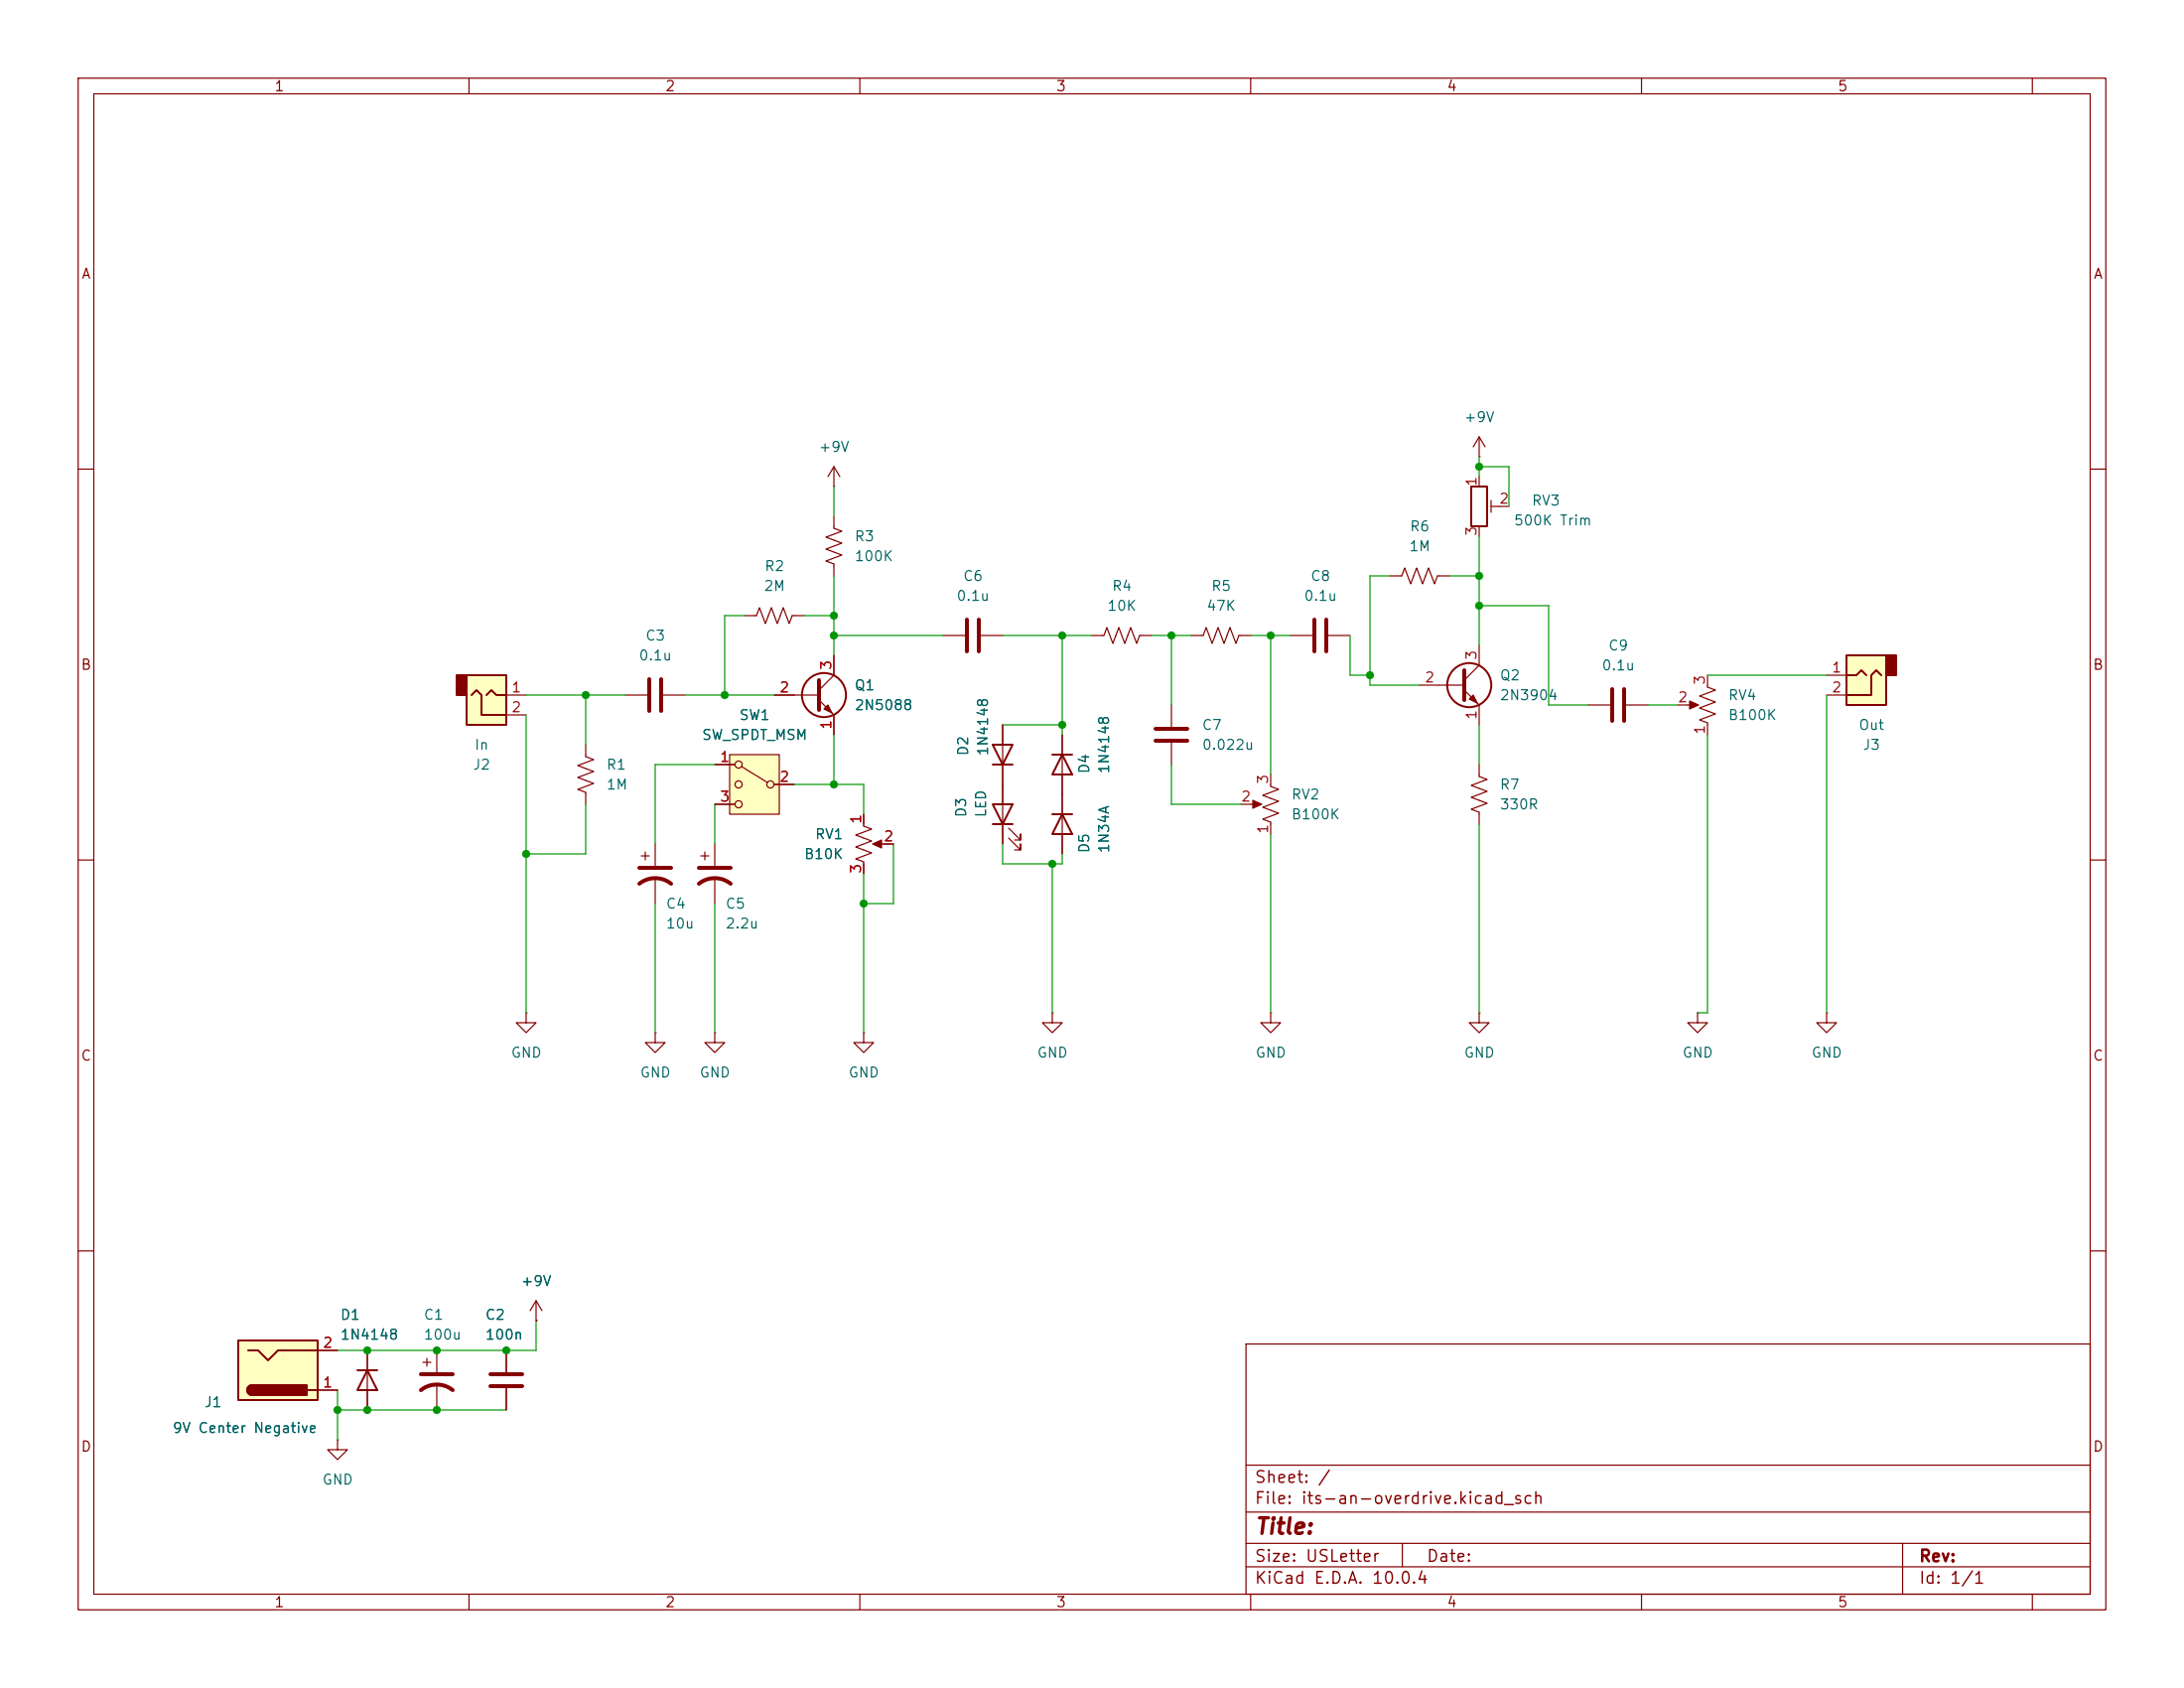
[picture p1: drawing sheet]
<svg xmlns="http://www.w3.org/2000/svg" width="279mm" height="216mm" viewBox="0 0 279 216" stroke-linecap="round" stroke-linejoin="round" font-family="sans-serif">
<g fill="none" stroke="#840000" stroke-width=".15">
<path d="M10 10h259.4v195.9h-259.4zM12 12h255.4v191.9h-255.4zM60 10v2M110 10v2M160 10v2M210 10v2M260 10v2M106.7 59.7l-.8 1.3M106.7 59.7l.7 1.3M106.7 59.7v2.5M10 60h2M106.7 62.2h.1"/>
<path d="M267.4 60h2M99.1 88.9h5.7M104.8 89.5l1.9 1.9v2.6M106.7 83.8v2.6l-1.9 1.9M120.6 81.3h2.8M125.5 81.3h2.8M135.9 94v15.2M139.7 81.3h1.5l.4-1 .8 2 .7-2 .8 2 .8-2 .7 2 .4-1h1.5M162.6 99.1v1.5l1 .4-2.1 .7 2.1 .8-2.1 .8 2.1 .7-2.1 .8 1.1 .4v1.5M214.6 90.2h2.3M218.4 86.4v1.5l1.1 .4-2.1 .7 2.1 .8-2.1 .8 2.1 .7-2.1 .8 1 .4v1.5M10 110h2"/>
<path d="M158.7 102.9h2.3M267.4 110h2M162.6 129.5v1.3h1.2l-1.2 1.3-1.3-1.3h1.3M162.6 129.5h.1M10 160h2M159.4 171.9h108v32h-108zM267.4 160h2M159.4 197.4h108M159.4 193.4h108M159.4 187.4h108M179.4 197.4v3M243.4 197.4v6.5"/>
<path d="M60 203.9v2M110 203.9v2M159.4 200.4h108M160 203.9v2M210 203.9v2M260 203.9v2"/>
</g>
<g fill="#840000" stroke="#840000" stroke-width=".15">
<path d="M160.3 102.4l1.1 .5-1.1 .5z"/>
<path d="M105.9 90.2l.5 1-1-.5z"/>
<path d="M216.2 89.7l1.1 .5-1.1 .5z"/>
</g>
<g fill="none" stroke="#840000" stroke-width=".25">
<path d="M134.6 96.5h2.6M135.9 96.5l1.3 2.6h-2.6zM134.6 104.1h2.6M135.9 104.1l1.3 2.6h-2.6z"/>
<circle cx="105.4" cy="88.9" r="2.82"/>
</g>
<path d="M123.7 79.2v4.1M125.2 79.2v4.1M104.8 87v3.8" fill="none" stroke="#840000" stroke-width=".51"/>
<path d="M236.2 83.8h5.1v6.4h-5.1z" fill="#ffffc2"/>
<path d="M241.3 83.8h1.3v2.6h-1.3z" fill="#840000" stroke="#840000" stroke-width=".25"/>
<g fill="none" stroke="#840000" stroke-width=".25">
<path d="M188.2 62.2h2v5.1h-2zM127 95.3h2.5l-1.2 2.5zM127 97.8h2.5M236.2 83.8h5.1v6.4h-5.1zM236.2 86.4h1.3l.6-.7 .7 .7M240.7 86.4l-.7-.7-.6 .7v2.5h-3.2M127 102.9h2.5l-1.2 2.5zM127 105.4h2.5"/>
<circle cx="188" cy="87.6" r="2.82"/>
</g>
<g fill="none" stroke="#840000" stroke-width=".15">
<path d="M189.2 58.4h.1M189.2 55.9l-.7 1.3M189.2 55.9l.8 1.3M189.2 55.9v2.5M95.2 78.7h1.6l.4-1 .7 2.1 .8-2.1 .7 2.1 .8-2.1 .8 2.1 .3-1.1h1.6M106.7 66v1.6l1 .3-2 .8 2 .8-2 .7 2 .8-2 .8 1 .3v1.6M177.8 73.7h1.5l.4-1.1 .8 2.1 .7-2.1 .8 2.1 .8-2.1 .7 2.1 .4-1h1.5M189.2 61v1.2M189.2 67.3v1.3M190.8 64v1.5M190.8 64.8h2.2M128.3 92.7v15.3"/>
<path d="M149.9 90.2v2.8M149.9 95v2.8M152.4 81.3h1.5l.4-1 .8 2 .7-2 .8 2 .8-2 .7 2 .4-1h1.5M165.1 81.3h2.8M169.9 81.3h2.8M181.6 87.6h5.7M187.3 88.3l1.9 1.9v2.5M189.2 97.8v1.5l1 .4-2 .8 2 .7-2 .8 2 .7-2 .8 1 .4v1.5M189.2 82.6v2.5l-1.9 1.9M203.2 90.2h2.8M208 90.2h2.8M233.7 86.4h2.5"/>
<path d="M233.7 88.9h2.5M110.5 104.1v1.6l1 .3-2 .8 2 .8-2 .7 2 .8-2 .8 1 .3v1.6M112 108h2.3M129 107.2l1.6 1.5v-.7v.7h-.8M129 105.9l1.6 1.5v-.7v.7h-.8M110.5 132.1v1.3h1.3l-1.3 1.2-1.3-1.2h1.3M110.5 132.1h.1M134.6 129.5v1.3h1.3l-1.3 1.3-1.3-1.3h1.3M134.6 129.5h.1M189.2 129.5v1.3h1.3l-1.3 1.3-1.2-1.3h1.2M189.2 129.5h.1M217.2 129.5v1.3h1.2l-1.2 1.3-1.3-1.3h1.3"/>
<path d="M217.2 129.5h.1M233.7 129.5v1.3h1.2l-1.2 1.3-1.3-1.3h1.3M233.7 129.5h.1M68.6 168.9h.1M68.6 166.4l-.8 1.2M68.6 166.4l.7 1.2M68.6 166.4v2.5"/>
</g>
<path d="M168.1 79.2v4.1M169.7 79.2v4.1M147.8 93.2h4.1M147.8 94.7h4.1M187.3 85.7v3.8M206.2 88.1v4.1M207.8 88.1v4.1" fill="none" stroke="#840000" stroke-width=".51"/>
<g fill="#840000" stroke="#840000" stroke-width=".15">
<path d="M188 89.4l.5-.5 .5 1z"/>
<path d="M111.6 108l1.2-.6v1.1z"/>
</g>
<path d="M93.3 96.5h6.4v7.6h-6.4z" fill="#ffffc2"/>
<g fill="none" stroke="#840000" stroke-width=".15">
<path d="M91.4 97.8h2.6M93.3 96.5h6.4v7.6h-6.4zM94.9 98l3.3 2.1M91.4 102.9h2.6M99.1 100.3h2.5M54.1 174.2h1M54.6 173.7v1.1M55.9 172.7v2.8M55.9 177v3.3M64.8 172.7v2.8M64.8 177.5v2.8"/>
<circle cx="94.5" cy="97.8" r=".46"/>
<circle cx="94.5" cy="100.3" r=".46"/>
<circle cx="94.5" cy="102.9" r=".46"/>
<circle cx="98.6" cy="100.3" r=".46"/>
</g>
<path d="M53.8 177.8a3.3 3.3 0 0 1 4.1 0M53.8 175.8h4.1M62.7 175.8h4.1M62.7 177.3h4.1" fill="none" stroke="#840000" stroke-width=".51"/>
<path d="M30.5 171.5h10.1v7.6h-10.1z" fill="#ffffc2"/>
<path d="M30.5 171.5h10.1v7.6h-10.1zM31.7 172.7h1.3l1.3 1.3 1.3-1.3h5M32.3 177.2a.64 .64 0 0 0-.7 .6 .64 .64 0 0 0 .7 .6M39.4 177.8h1.2" fill="none" stroke="#840000" stroke-width=".25"/>
<g fill="#840000" stroke="#840000" stroke-width=".25">
<path d="M31.8 177.4l.5-.2v1.2a.63 .63 0 0 1-.6-.4 .63 .63 0 0 1 .1-.6z"/>
<path d="M32.3 177.2h6.9v1.2h-6.9z"/>
</g>
<path d="M74.9 95.3v1.5l1 .4-2 .7 2 .8-2 .7 2 .8-2 .8 1 .3v1.6M40.6 177.8h2.6M40.6 172.7h2.6" fill="none" stroke="#840000" stroke-width=".15"/>
<path d="M59.7 86.4h5.1v6.3h-5.1z" fill="#ffffc2"/>
<path d="M58.4 86.4h1.3v2.5h-1.3z" fill="#840000" stroke="#840000" stroke-width=".25"/>
<path d="M59.7 86.4h5.1v6.3h-5.1zM60.3 88.9l.7-.6 .6 .6v2.5h3.2M62.2 88.9l.7-.6 .6 .6h1.3M45.7 175.3h2.6M47 175.3l1.3 2.5h-2.6z" fill="none" stroke="#840000" stroke-width=".25"/>
<g fill="none" stroke="#840000" stroke-width=".15">
<path d="M64.8 88.9h2.5M64.8 91.4h2.5M80 88.9h2.8M84.8 88.9h2.8M91.4 97.8h2.6M99.1 88.9h2.5M106.7 83.8v2.6M106.7 91.4v2.6M128.3 92.7v2.6M128.3 97.8v5.1M135.9 94v2.5M135.9 99.1v5"/>
<path d="M82 109.5h1.1M82.5 109v1M83.8 108v2.7M83.8 112.3v3.3M89.7 109.5h1M90.2 109v1M91.4 108v2.7M91.4 112.3v3.3M91.4 102.9h2.6M99.1 100.3h2.5M110.5 104.1v1.3M110.5 110.5v1.3"/>
<path d="M113 108h1.3M128.3 105.4v2.6M135.9 106.7v2.5M67.3 129.5v1.3h1.3l-1.3 1.3-1.3-1.3h1.3M67.3 129.5h.1M83.8 132.1v1.3h1.3l-1.3 1.2-1.3-1.2h1.3M83.8 132.1h.1M91.4 132.1v1.3h1.3l-1.3 1.2-1.2-1.2h1.2M91.4 132.1h.1M40.6 177.8h2.6M40.6 172.7h2.6M47 172.7v7.6"/>
<path d="M64.8 172.7v2.8M64.8 177.5v2.8M68.6 168.9h.1M43.2 184.2v1.2h1.2l-1.2 1.3-1.3-1.3h1.3M43.2 184.2h.1"/>
</g>
<path d="M83.1 86.9v4M84.6 86.9v4M81.8 113a3.3 3.3 0 0 1 4.1 0M81.8 111h4.1M89.4 113a3.3 3.3 0 0 1 4.1 0M89.4 111h4.1" fill="none" stroke="#840000" stroke-width=".51"/>
<g fill="none" stroke="#009600" stroke-width=".15">
<path d="M189.2 58.4v2.6M189.2 59.7h3.8v5.1M95.2 78.7h-2.5v10.2M102.9 78.7h3.8M106.7 62.2v3.8M106.7 73.7v10.1M177.8 73.7h-2.5v13.9h6.3M185.4 73.7h3.8M189.2 68.6v14M189.2 77.5h8.9v12.7h5.1M67.3 91.4v38.1M67.3 88.9h12.7"/>
<path d="M74.9 88.9v6.4M87.6 88.9h11.5M91.4 97.8h-7.6v10.2M106.7 81.3h13.9M106.7 94v6.3M128.3 81.3h11.4M128.3 92.7h7.6M135.9 81.3v12.7M147.3 81.3h5.1M149.9 81.3v8.9M149.9 97.8v5.1h8.8M160 81.3h5.1"/>
<path d="M162.6 81.3v17.8M172.7 81.3v5.1h2.6M189.2 92.7v5.1M210.8 90.2h3.8M218.4 86.4h15.3M218.4 94v35.5h-1.2M233.7 88.9v40.6M74.9 102.9v6.3h-7.6M83.8 115.6v16.5M91.4 102.9v5.1M91.4 115.6v16.5M101.6 100.3h8.9v3.8"/>
<path d="M110.5 111.8v20.3M114.3 108v7.6h-3.8M128.3 108v2.5h7.6v-1.3M134.6 110.5v19M162.6 106.7v22.8M189.2 105.4v24.1M43.2 177.8v6.4M68.6 168.9v3.8h-25.4M43.2 180.3h21.6"/>
</g>
<g fill="#009600" stroke="#009600" stroke-width=".13">
<circle cx="92.7" cy="88.9" r=".46"/>
<circle cx="74.9" cy="88.9" r=".46"/>
<circle cx="106.7" cy="100.3" r=".46"/>
<circle cx="134.6" cy="110.5" r=".46"/>
<circle cx="106.7" cy="81.3" r=".46"/>
<circle cx="106.7" cy="78.7" r=".46"/>
<circle cx="135.9" cy="81.3" r=".46"/>
<circle cx="135.9" cy="92.7" r=".46"/>
<circle cx="110.5" cy="115.6" r=".46"/>
<circle cx="162.6" cy="81.3" r=".46"/>
<circle cx="149.9" cy="81.3" r=".46"/>
<circle cx="189.2" cy="77.5" r=".46"/>
<circle cx="189.2" cy="73.7" r=".46"/>
<circle cx="175.3" cy="86.4" r=".46"/>
<circle cx="189.2" cy="59.7" r=".46"/>
<circle cx="67.3" cy="109.2" r=".46"/>
<circle cx="47" cy="180.3" r=".46"/>
<circle cx="47" cy="172.7" r=".46"/>
<circle cx="43.2" cy="180.3" r=".46"/>
<circle cx="55.9" cy="180.3" r=".46"/>
<circle cx="55.9" cy="172.7" r=".46"/>
<circle cx="64.8" cy="172.7" r=".46"/>
</g>
<text font-size="2" fill="#840000" x="160.4" y="196.7">Title:</text>
<g font-size="1.5" fill="#840000">
<text x="160.4" y="190">Sheet: /</text>
<text x="160.4" y="192.7">File: its-an-overdrive.kicad_sch</text>
<text x="160.4" y="202.9">KiCad E.D.A. 10.0.4</text>
<text x="160.4" y="200.1">Size: USLetter</text>
<text x="182.4" y="200.1">Date:</text>
<text x="245.4" y="200.1">Rev:</text>
<text x="245.4" y="202.9">Id: 1/1</text>
</g>
<g font-size="1.3" fill="#840000">
<text x="35" y="12">1</text>
<text x="85" y="12">2</text>
<text x="135" y="12">3</text>
<text x="185" y="12">4</text>
<text x="235" y="12">5</text>
<text x="10.3" y="36">A</text>
<text x="267.7" y="36">A</text>
<text x="10.3" y="86">B</text>
<text x="267.7" y="86">B</text>
<text x="10.3" y="136">C</text>
<text x="267.7" y="136">C</text>
<text x="10.3" y="186">D</text>
<text x="267.7" y="186">D</text>
<text x="35" y="205.9">1</text>
<text x="85" y="205.9">2</text>
<text x="135" y="205.9">3</text>
<text x="185" y="205.9">4</text>
<text x="235" y="205.9">5</text>
</g>
<g font-size="1.3" fill="#006464">
<text x="104.6" y="58.1">+9V</text>
<text x="187.2" y="54.3">+9V</text>
<text x="195.9" y="65">RV3</text>
<text x="109.2" y="69.6">R3</text>
<text x="180.2" y="70.8">1M</text>
<text x="180.3" y="68.3">R6</text>
<text x="193.6" y="67.5">500K Trim</text>
<text x="97.6" y="75.9">2M</text>
<text x="97.7" y="73.4">R2</text>
<text x="109.2" y="72.1">100K</text>
<text x="122.3" y="77.2">0.1u</text>
<text x="123.1" y="74.6">C6</text>
<text x="142.2" y="75.9">R4</text>
<text x="154.9" y="75.9">R5</text>
<text x="166.7" y="77.2">0.1u</text>
<text x="167.6" y="74.6">C8</text>
<text x="82.5" y="82.3">C3</text>
<text x="141.6" y="78.4">10K</text>
<text x="154.3" y="78.4">47K</text>
<text x="205.7" y="83.5">C9</text>
<text x="81.6" y="84.8">0.1u</text>
<text x="109.2" y="88.6">Q1</text>
<text x="191.8" y="87.3">Q2</text>
<text x="191.8" y="89.9">2N3904</text>
<text x="204.8" y="86.1">0.1u</text>
<text x="221" y="89.9">RV4</text>
<text x="89.7" y="95">SW_SPDT_MSM</text>
<text x="94.5" y="92.4">SW1</text>
<text x="109.2" y="91.1">2N5088</text>
<text x="153.7" y="93.7">C7</text>
<text x="221" y="92.4">B100K</text>
<text x="237.7" y="93.7">Out</text>
<text x="60.4" y="98.8">J2</text>
<text x="60.6" y="96.2">In</text>
<text x="77.5" y="98.8">R1</text>
<text x="77.5" y="101.3">1M</text>
<text x="124.2" y="96.8" transform="rotate(-90 124.2 96.8)">D2</text>
<text x="126.7" y="96.8" transform="rotate(-90 126.7 96.8)">1N4148</text>
<text x="139.7" y="99.1" transform="rotate(-90 139.7 99.1)">D4</text>
<text x="142.2" y="99.1" transform="rotate(-90 142.2 99.1)">1N4148</text>
<text x="153.7" y="96.2">0.022u</text>
<text x="191.8" y="101.3">R7</text>
<text x="238.2" y="96.2">J3</text>
<text x="104.2" y="107.7">RV1</text>
<text x="123.9" y="104.6" transform="rotate(-90 123.9 104.6)">D3</text>
<text x="126.4" y="104.6" transform="rotate(-90 126.4 104.6)">LED</text>
<text x="165.1" y="102.6">RV2</text>
<text x="165.1" y="105.1">B100K</text>
<text x="191.8" y="103.8">330R</text>
<text x="102.8" y="110.2">B10K</text>
<text x="139.7" y="109.2" transform="rotate(-90 139.7 109.2)">D5</text>
<text x="142.2" y="109.2" transform="rotate(-90 142.2 109.2)">1N34A</text>
<text x="85.1" y="116.5">C4</text>
<text x="85.1" y="119.1">10u</text>
<text x="92.7" y="116.5">C5</text>
<text x="92.7" y="119.1">2.2u</text>
<text x="65.3" y="135.6">GND</text>
<text x="132.6" y="135.6">GND</text>
<text x="160.5" y="135.6">GND</text>
<text x="187.2" y="135.6">GND</text>
<text x="215.1" y="135.6">GND</text>
<text x="231.6" y="135.6">GND</text>
<text x="81.8" y="138.1">GND</text>
<text x="89.4" y="138.1">GND</text>
<text x="108.5" y="138.1">GND</text>
<text x="66.5" y="164.8">+9V</text>
<text x="43.4" y="169.1">D1</text>
<text x="43.4" y="171.7">1N4148</text>
<text x="54.1" y="169.1">C1</text>
<text x="54.1" y="171.7">100u</text>
<text x="62" y="169.1">C2</text>
<text x="62" y="171.7">100n</text>
<text x="22" y="183.6">9V Center Negative</text>
<text x="26.1" y="180.3">J1</text>
<text x="41.1" y="190.2">GND</text>
</g>
<g font-size="1.3" fill="#a90000">
<text x="189.2" y="62.3" transform="rotate(-90 189.2 62.3)">1</text>
<text x="191.7" y="64.7">2</text>
<text x="189.2" y="68.7" transform="rotate(-90 189.2 68.7)">3</text>
<text x="65.3" y="88.9">1</text>
<text x="99.6" y="88.9">2</text>
<text x="106.7" y="85.8" transform="rotate(-90 106.7 85.8)">3</text>
<text x="182.2" y="87.6">2</text>
<text x="189.2" y="84.5" transform="rotate(-90 189.2 84.5)">3</text>
<text x="218.4" y="87.7" transform="rotate(-90 218.4 87.7)">3</text>
<text x="234.2" y="86.3">1</text>
<text x="234.2" y="88.9">2</text>
<text x="65.3" y="91.4">2</text>
<text x="106.7" y="93.4" transform="rotate(-90 106.7 93.4)">1</text>
<text x="189.2" y="92.1" transform="rotate(-90 189.2 92.1)">1</text>
<text x="214.6" y="90.1">2</text>
<text x="218.4" y="94.1" transform="rotate(-90 218.4 94.1)">1</text>
<text x="92" y="97.8">1</text>
<text x="99.6" y="100.3">2</text>
<text x="162.5" y="100.4" transform="rotate(-90 162.5 100.4)">3</text>
<text x="92" y="102.8">3</text>
<text x="110.5" y="105.5" transform="rotate(-90 110.5 105.5)">1</text>
<text x="113" y="107.9">2</text>
<text x="158.7" y="102.8">2</text>
<text x="162.5" y="106.8" transform="rotate(-90 162.5 106.8)">1</text>
<text x="110.5" y="111.8" transform="rotate(-90 110.5 111.8)">3</text>
<text x="41.2" y="172.7">2</text>
<text x="41.2" y="177.8">1</text>
</g>
</svg>
